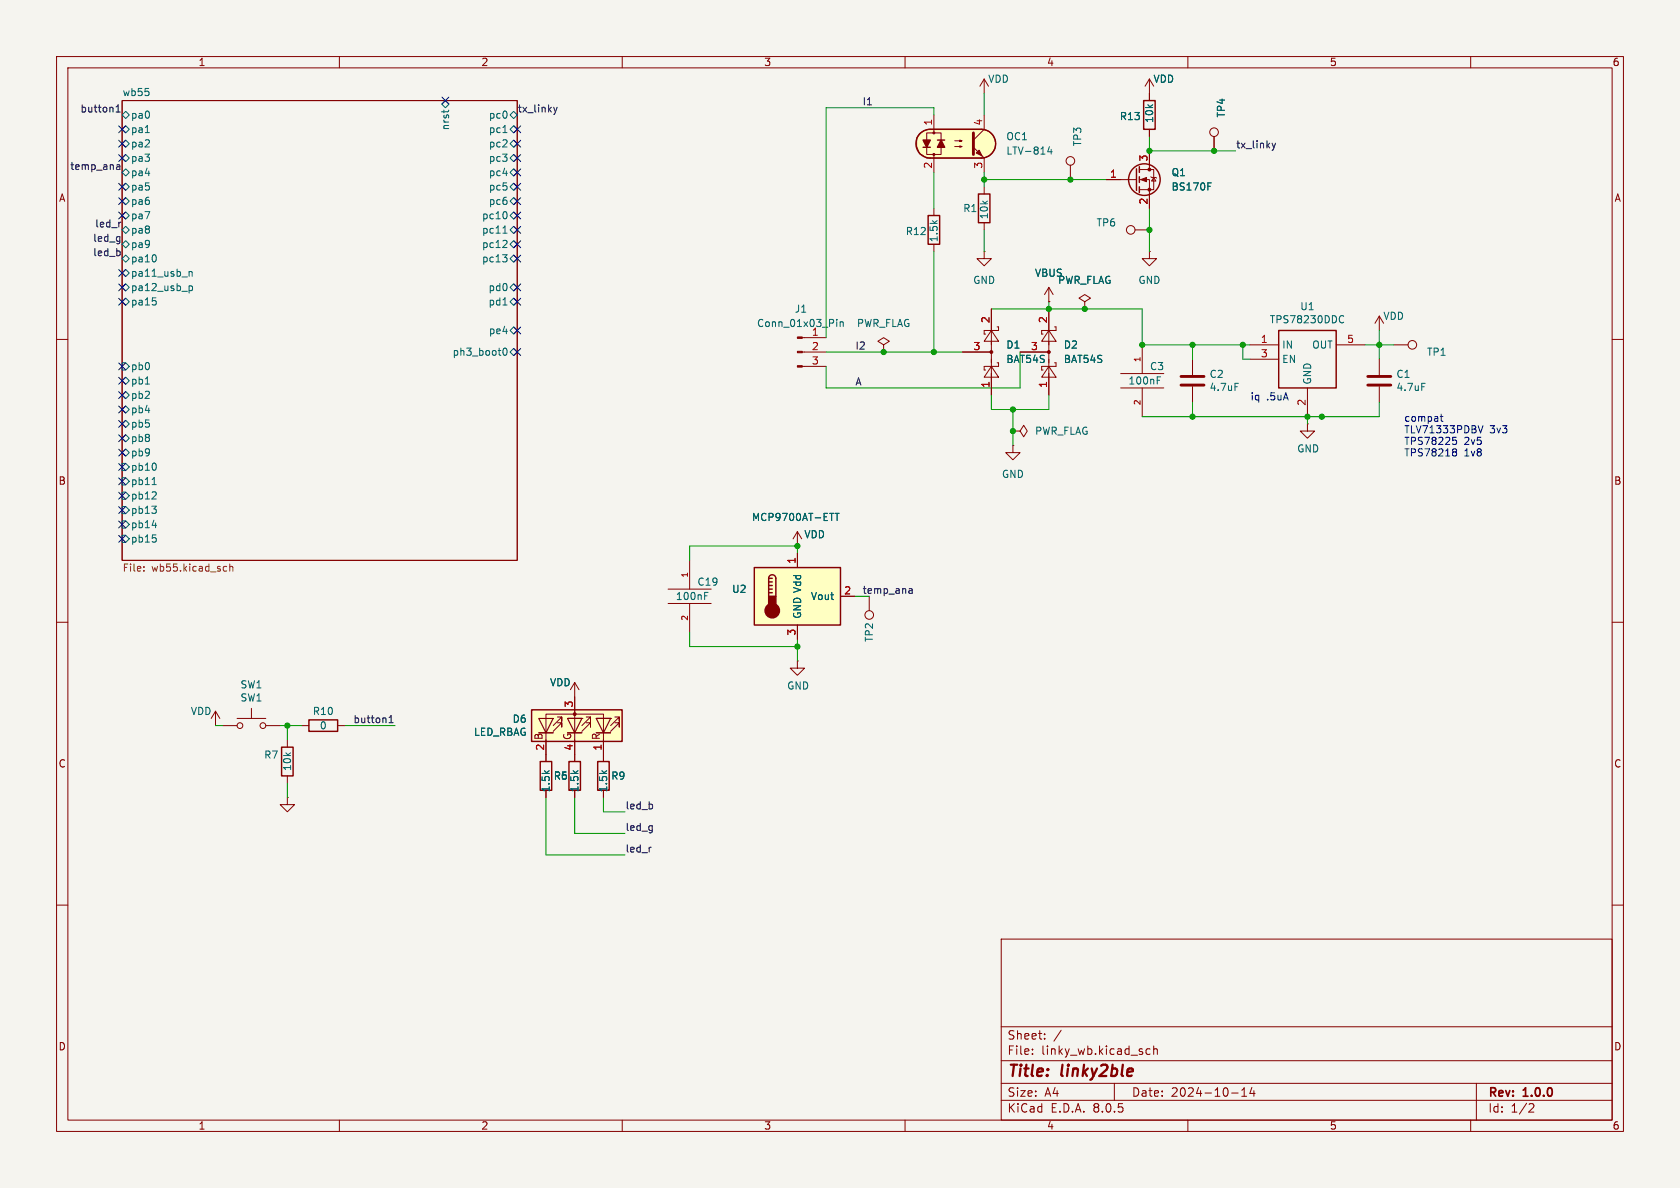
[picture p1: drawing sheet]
<svg xmlns="http://www.w3.org/2000/svg" width="297mm" height="210mm" viewBox="0 0 297 210" stroke-linecap="round" stroke-linejoin="round" font-family="sans-serif">
<path d="M0 0h297v210h-297z" fill="#f5f4ef" stroke="#f5f4ef" stroke-width=".18"/>
<g fill="none" stroke="#840000" stroke-width=".18">
<path d="M10 10h277v190h-277zM12 12h273v186h-273zM21.6 17.8h69.8v81.3h-69.8zM60 10v2M110 10v2M160 10v2M210 10v2M260 10v2M10 60h2M141.8 59.7h4.2M285 60h2M141.8 64.8h4.2"/>
<path d="M141.8 62.2h4.2M243.8 63.5v2.8M243.8 68.3v2.8M121.9 99.1v5M141 94l-.8 1.3M141 94v2.5M141 94l.7 1.3M10 110h2M118.1 106.7h7.6M118.1 104.1h7.6M121.9 106.7v5.1M153.7 105.4v2.6"/>
<path d="M285 110h2M101.6 120.7v2.5M101.6 133.4v1.2M101.6 139.7v1.3M101.6 120.7l.8 1.2M101.6 120.7l-.8 1.2M10 160h2M285 160h2M177 166h108v32h-108zM60 198v2M110 198v2M160 198v2"/>
<path d="M177 194.5h108M177 191.5h108M177 187.5h108M177 181.5h108M182.5 186.3v.1M182.5 185.5v.1M184.7 183.6v.1M184.7 182.8v.1M187.6 182.1l-1.3 2M197 191.5v3M203.3 185.5l-.4-.1-.3 .3v.4l.1 .2h.6M204 185.5l.2-.1 .3 .1 .1 .9"/>
<path d="M204 184.9v1.5M210 198v2M217.7 193.2h1.2M219.5 193.8h.9M219.5 192.7l.5-.4v1.5M221.3 192.2l-.3 1.1h.9M221.7 192.8v1M260 198v2M261 191.5v6.5M270.5 195.1l.5 .1 .2 .3-1 1.1h1"/>
<circle cx="153.7" cy="108.7" r=".76"/>
</g>
<g fill="none" stroke="#006464" stroke-width=".18">
<path d="M22.2 19.7l.7 .6-.7 .7-.6-.7zM78.1 18.4l.6-.6 .7 .6-.7 .7zM78.5 19.5v.4M79.3 19.5v.2M90.8 19.7l.6 .6-.6 .7-.6-.7zM21.6 38.1l.6-.6 .7 .6-.7 .6zM21.6 25.4l.6-.6 .7 .6-.7 .6zM21.6 35.6l.6-.7 .7 .7-.7 .6zM21.6 30.5l.6-.7 .7 .7-.7 .6zM21.6 33l.6-.6 .7 .6-.7 .7zM21.6 27.9l.6-.6 .7 .6-.7 .7zM22.2 22.2l.7 .7-.7 .6-.6-.6z"/>
<path d="M25.7 23.4h.7M88.9 23.4h.7M89.5 37.5l.1 .4-.1 .7M90.2 25.4l.6-.6 .6 .6-.6 .6zM90.2 27.9l.6-.6 .6 .6-.6 .7zM90.2 30.5l.6-.7 .6 .7-.6 .6zM90.2 35.6l.6-.7 .6 .7-.6 .6zM90.2 33l.6-.6 .6 .6-.6 .7zM90.2 38.1l.6-.6 .6 .6-.6 .6zM90.8 22.2l.6 .7-.6 .6-.6-.6zM21.6 40.6l.6-.6 .7 .6-.7 .7zM21.6 45.7l.6-.6 .7 .6-.7 .7z"/>
<path d="M21.6 48.3l.6-.7 .7 .7-.7 .6zM21.6 50.8l.6-.6 .7 .6-.7 .6zM21.6 53.3l.6-.6 .7 .6-.7 .7zM22.2 42.5l.7 .7-.7 .6-.6-.6zM27 52.6h.6M27.5 45.2l.1 .3-.1 .7M27.5 53.2l.1 .2-.1 .5M33.4 48v.8M33.4 50.5v1.3M33.4 48.1l.2-.1 .3 .1 .1 .7M33.4 50.6l.4-.1 .2 .3-.1 .5h-.5M88.9 45h.7l-.4 .5"/>
<path d="M88.9 41.2h.7M88.9 53.9h.7M89.2 40.1l.1-.2v1.3M89.4 42.5l.2 .2v.3l-.7 .8h.7M89.4 45.5l.2 .3v.3l-.2 .2M90.2 40.6l.6-.6 .6 .6-.6 .7zM90.2 43.2l.6-.7 .6 .7-.6 .6zM90.2 45.7l.6-.6 .6 .6-.6 .7zM90.2 50.8l.6-.6 .6 .6-.6 .6zM90.2 53.3l.6-.6 .6 .6-.6 .7zM90.2 58.4l.6-.6 .6 .6-.6 .7zM147.9 56.5v.1"/>
<path d="M147.9 56.9v.8M148.5 56.9v.8M148.5 57l.2-.1h.3l.1 .8M21.6 77.5l.6-.7 .7 .7-.7 .6zM21.6 64.1h.6l.7 .7-.7 .6h-.6zM21.6 67.3l.6-.6 .7 .6-.7 .6zM21.6 69.9l.6-.7 .7 .7-.7 .6zM22.2 71.8l.7 .6-.7 .6-.6-.6zM22.2 74.3l.7 .6-.7 .7-.6-.7zM25.7 67.9h.7M89 61.7l.2-.2a.68 .68 0 0 1 .5 .7 .68 .68 0 0 1-.5 .6l-.2-.1-.1-.4zM90.2 62.2l.6-.6 .6 .6-.6 .7z"/>
<path d="M251.3 67.8h.7M21.6 92.1h.6l.7 .6-.7 .6h-.6zM21.6 94.6h.6l.7 .7-.7 .6h-.6zM21.6 89.5h.6l.7 .7-.7 .6h-.6zM21.6 87h.6l.7 .6-.7 .7h-.6zM21.6 84.5h.6l.7 .6-.7 .6h-.6zM21.6 80l.6-.6 .7 .6-.7 .6zM21.6 81.9h.6l.7 .7-.7 .6h-.6zM26.8 89.5h.8l-.4 .5M26.9 92.9h.8M26.9 85.7h.7M27 94.6h.6"/>
<path d="M27.1 84.6l.2-.2v1.3M27.5 82l.1 .3-.1 .7M27.5 87l.1 .2v.3l-.8 .7h.8M27.5 90l.1 .2-.1 .5M27.5 95.1l.1 .2-.1 .5M124.6 105.3h.4M124.6 104.7h.6"/>
</g>
<path d="M40.6 99.7v1.3M25.4 100.8v.2M25.4 100.2v.1M39.7 100.1l.4 .1M40.1 100.9l-.4 .1M40.6 100.2l.2-.1 .3 .1 .1 .8" fill="none" stroke="#725600" stroke-width=".18"/>
<path d="M241.8 68.1h4.1M241.8 66.5h4.1" fill="none" stroke="#840000" stroke-width=".51"/>
<path d="M100.6 134.6h2v5.1h-2z" fill="none" stroke="#840000" stroke-width=".25"/>
<g fill="#840000" stroke="#840000" stroke-width=".18">
<path d="M141 64.6h.8v.3h-.8z"/>
<path d="M141 62.1h.8v.3h-.8z"/>
<path d="M141 59.6h.8v.2h-.8z"/>
</g>
<path d="M133.3 100.3h15.3v10.2h-15.3z" fill="#ffffc2"/>
<g fill="none" stroke="#840000" stroke-width=".25">
<path d="M164.1 38.1h2v5.1h-2zM173 34.3h2v5.1h-2zM200.9 29.8v3.9M201.4 29.5v1M201.4 31.2v1.1M201.4 33v1M226.1 58.4h10.1v10.2h-10.1zM133.3 100.3h15.3v10.2h-15.3zM135.9 102.2a.64 .64 0 0 1 .6-.6 .64 .64 0 0 1 .7 .6v3.2M135.9 104.8h.6M135.9 104.1h.6M135.9 103.5h.6"/>
<path d="M135.9 102.9h.6M135.9 102.2v3.2M135.9 102.2h.6M49.8 132.1h2v5.1h-2zM54.6 127.3h5.1v2h-5.1z"/>
<circle cx="202.3" cy="31.7" r="2.79"/>
</g>
<g fill="#840000" stroke="#840000" stroke-width=".25">
<path d="M135.9 105.4h1.3v1.9h-1.3z"/>
<circle cx="136.5" cy="107.9" r="1.27"/>
</g>
<g fill="none" stroke="#840000" stroke-width=".18">
<path d="M174 14v2.5M174 14l-.8 1.2M174 14l.8 1.2M203.2 14v2.5M203.2 14l-.8 1.2M203.2 14l.8 1.2M165.1 36.8v1.3M174 33v1.3M174 39.4v1.2M189.2 29.2v2.6M195.6 31.8h5.3M201.4 31.8h1.8v5"/>
<path d="M201.4 30h2.6v3.5h-2.6M203.2 26.7v3.3M203.5 31.2l.1 .2h.7l.2 .1M204 31.4l.3 .6h-.7zM214.6 24.1v2.6M165.1 43.2v1.3M174 44.5v1.2h1.3l-1.3 1.3-1.3-1.3h1.3M174 44.5h.1M175.3 58.4l1.2 1.9h-2.5zM175.3 54.6v15.3M176.3 57.8h.2v.6h-2.5v.7h.2M185.4 58.4l1.3 1.9h-2.6z"/>
<path d="M185.4 53.3h.1M185.4 50.8v2.5M185.4 54.6v15.3M185.4 50.8l-.7 1.3M185.4 50.8l.8 1.3M186.4 57.8h.3v.6h-2.6v.7h.3M191.8 53.3l1-.6-1-.6-1 .6 1 .6v1.3M191.8 54.6h.1M200.7 40.6h2.5M203.2 44.5v1.2h1.3l-1.3 1.3-1.3-1.3h1.3M203.2 44.5h.1M243.8 55.9l-.7 1.3"/>
<path d="M243.8 55.9v2.5M243.8 55.9l.8 1.3M156.2 61l1-.7-1-.6-1 .6 1 .7v1.2M156.2 62.2h.1M170.2 62.2h5.1M175.3 64.8l1.2 1.9h-2.5zM176.3 64.1h.2v.7h-2.5v.6h.2M179.1 76.2h1.2l.7-1 .6 1-.6 1-.7-1M179.1 76.2h.1M179.1 78.7v1.3h1.2l-1.2 1.3-1.3-1.3h1.3M179.1 78.7h.1M180.3 62.2h5.1"/>
<path d="M185.4 64.8l1.3 1.9h-2.6zM186.4 64.1h.3v.7h-2.6v.6h.3M198.1 68.6h7.6M198.1 66h7.6M201.9 61v5M201.9 68.6v5.1M210.8 63.5v2.8M210.8 68.3v2.8M221 61h5.1M221 63.5h5.1M231.1 74.9v1.3h1.3l-1.3 1.3-1.2-1.3h1.2M231.1 74.9h.1"/>
<path d="M231.1 68.6v5.1M236.2 61h5.1M246.4 61h2.5M141 97.8v2.5M141 116.8v1.3h1.2l-1.2 1.3-1.3-1.3h1.3M141 116.8h.1M141 110.5v2.5M148.6 105.4h2.5M38.1 125.7l.8 1.3M38.1 125.7v2.6M38.1 125.7l-.8 1.3M39.4 128.3h2.5"/>
<path d="M41.9 127h5.1M44.4 125.2v1.8M47 128.3h2.5M50.8 130.8v1.3M50.8 137.2v1.2M53.3 128.3h1.3M59.7 128.3h1.3M50.8 141v1.2h-1.3l1.3 1.3 1.3-1.3h-1.3M50.8 141h.1"/>
<circle cx="189.2" cy="28.4" r=".76"/>
<circle cx="214.6" cy="23.4" r=".76"/>
<circle cx="199.9" cy="40.6" r=".76"/>
<circle cx="249.7" cy="61" r=".76"/>
<circle cx="42.4" cy="128.3" r=".51"/>
<circle cx="46.5" cy="128.3" r=".51"/>
</g>
<path d="M213.5 32.3h.6M237 55.9l.3-.1 .3 .1M237.6 56.9l-.3 .2-.3-.1M204.6 67.2h.4M204.6 66.6h.6M218.3 67.8h.6M147.6 90.7h.8M148 90.7v1.3" fill="none" stroke="#006464" stroke-width=".18"/>
<g fill="#840000" stroke="#840000" stroke-width=".18">
<path d="M201.7 31.8l1-.4v.7z"/>
<circle cx="185.4" cy="62.2" r=".25"/>
<circle cx="175.3" cy="62.2" r=".25"/>
<circle cx="203.2" cy="33.5" r=".25"/>
<circle cx="203.2" cy="30" r=".25"/>
</g>
<path d="M208.8 68.1h4.1M208.8 66.5h4.1" fill="none" stroke="#840000" stroke-width=".51"/>
<path d="M162.6 23.6l.7-.5 .8-.2h9.6a2.55 2.55 0 0 1 2.3 2.6 2.55 2.55 0 0 1-2.4 2.4h-9.8l-1.2-.7-.5-1.3v-1.5z" fill="#ffffc2"/>
<path d="M163.2 26h1.3M165.7 24.8h1.3M173.5 22.9h-9.1a2.54 2.54 0 0 0-2.5 2.5 2.54 2.54 0 0 0 2.5 2.5h9.1M173.5 22.9a2.54 2.54 0 0 1 2.5 2.5 2.54 2.54 0 0 1-2.5 2.5M105.7 134.6h2v5.1h-2z" fill="none" stroke="#840000" stroke-width=".25"/>
<g fill="#840000" stroke="#840000" stroke-width=".18">
<path d="M172.1 26l1.9 1.9z"/>
<path d="M172.6 27.1l.5-.6 .5 1.1z"/>
<circle cx="165.1" cy="27.3" r=".18"/>
<circle cx="165.1" cy="23.5" r=".18"/>
</g>
<path d="M162.6 23.6l.7-.5 .8-.2h9.6a2.55 2.55 0 0 1 2.3 2.6 2.55 2.55 0 0 1-2.4 2.4h-9.8l-1.2-.7-.5-1.3v-1.5zM165.1 27.3h1.3v-3.8h-2.6v3.8h1.3v3.2M165.1 20.3v3.2M168.8 25.9h1.3l-.4 .1v-.2l.4 .1M168.8 24.9h1.3l-.4 .1v-.2l.4 .1M174 20.3v2.6l-1.9 1.9M174 27.9v2.6M106.7 133.4v1.2M106.7 139.7v1.3" fill="none" stroke="#840000" stroke-width=".18"/>
<path d="M172.1 23.5v3.8" fill="none" stroke="#840000" stroke-width=".51"/>
<g fill="#840000" stroke="#840000" stroke-width=".25">
<path d="M163.2 24.8h1.3l-.7 1.2z"/>
<path d="M166.4 24.8l.6 1.2h-1.3z"/>
</g>
<path d="M185.5 25.9l-.3 .9h.8M185.8 26.4v.8" fill="none" stroke="#006464" stroke-width=".18"/>
<path d="M94 125.5h16v5.6h-16z" fill="#ffffc2"/>
<g fill="none" stroke="#840000" stroke-width=".18">
<path d="M203.2 16.5v1.3M195.6 31.8h2.5M203.2 22.9v1.2M203.2 26.7v2.5M203.2 34.3v2.5M214.6 24.1v2.6M175.3 54.6v3.8M185.4 53.3h.1M185.4 54.6v3.8M191.8 54.6h.1M170.2 62.2h5.1M175.3 66v3.9"/>
<path d="M180.3 62.2h5.1M185.4 66v3.9M141 97.8v2.5M141 110.5v2.5M148.6 105.4h2.5M95.2 129.5h2.6M96.5 129.5v-3.3h10.2v3.3M96.5 130.8v3.8M96.5 139.7v1.3M98.6 127.8h.7v.7v-.7l-1.5 1.5M98.6 126.7h.7v.8v-.8l-1.5 1.6M100.3 129.5h2.6"/>
<path d="M100.3 127h2.6zM101.6 123.2v6.3M101.6 130.8v3.8M101.6 139.7v1.3M102.9 127h.1M103.6 127.8h.8v.7v-.7l-1.5 1.5M103.6 126.7h.8v.8v-.8l-1.5 1.6M105.4 129.5h2.5M105.4 127h2.5zM106.7 130.8v3.8M106.7 139.7v1.3M107.9 127h.1"/>
<path d="M108.7 127.8h.8v.7v-.7l-1.6 1.5M108.7 126.7h.8v.8v-.8l-1.6 1.6"/>
</g>
<path d="M95.2 127h2.6l-1.3 2.5zM95.2 129.5h2.6M100.3 127h2.6l-1.3 2.5zM100.3 129.5h2.6M105.4 127h2.5l-1.2 2.5zM105.4 129.5h2.5" fill="none" stroke="#840000" stroke-width=".2"/>
<circle cx="101.6" cy="126.2" r=".25" fill="#840000" stroke="#840000" stroke-width=".18"/>
<path d="M202.2 17.8h2v5.1h-2zM94 125.5h16v5.6h-16zM95.5 134.6h2v5.1h-2z" fill="none" stroke="#840000" stroke-width=".25"/>
<g fill="none" stroke="#0f0f0f" stroke-width=".18">
<path d="M20.5 19.8h.7M20.5 18.9l.4-.4v1.3M97.9 19l.3 .8M98.2 19.8l-.3 .4M98.5 19l-.3 .8M20.6 29.2h.5l.1 .8M20.6 29.9h.6M21.2 29.4l-.6 .1M21.2 39.3h.2M224.9 25.3l.3 .9M225.2 26.2l-.3 .4M225.5 25.3l-.3 .9"/>
<path d="M21.2 44.5v.6M160.7 104.1h.5l.1 .8M160.7 104.8h.6M161.3 104.4l-.6 .1M68.8 127.8h.7M68.8 126.9l.3-.4v1.3M115 149.8h.1M115.3 142.3v.6"/>
</g>
<path d="M254.6 73.6h.5M254.8 73.2v1.1l.3 .2M257 77.8h.3l.2 .2-.1 .5-.4 .1M257 79.3l.4 .1 .1 .2-.2 .3M257 79.9h.3M257.3 79.9l.2 .2v.3l-.1 .2h-.4M261.3 75.3l.4 1.2 .5-1.2" fill="none" stroke="#0000c2" stroke-width=".18"/>
<g fill="none" stroke="#009600" stroke-width=".18">
<path d="M174 16.5v3.8M165.1 20.3v-1.2h-19.1v40.6M165.1 30.5v6.3M174 31.8h21.6M174 30.5v2.5M203.2 24.1v2.6h15.2M203.2 36.8v7.7M165.1 44.5v17.7M174 40.6v3.9M175.3 54.6h26.6v6.4h19.1M185.4 53.3v1.3M243.8 58.4v5.1"/>
<path d="M146 62.2h24.2M175.3 69.9v2.5h10.1v-2.5M179.1 72.4v6.3M180.3 62.2v6.4h-34.3v-3.8M210.8 61v2.5M210.8 71.1v2.6M219.7 61v2.5h1.3M231.1 73.7v1.2M241.3 61h5.1M243.8 71.1v2.6h-41.9M141 97.8v-1.3h-19.1v2.6M121.9 111.8v2.5h19.1"/>
<path d="M141 113v3.8M151.1 105.4h2.6M38.1 128.3h1.3M49.5 128.3h3.8M50.8 128.3v2.5M50.8 138.4v2.6M61 128.3h8.8M96.5 141v10.1h14M101.6 141v6.3h8.9M106.7 141v2.5h3.8"/>
</g>
<g fill="none" stroke="#000084" stroke-width=".18">
<path d="M78.1 17.2l1.2 1.2M79.3 17.2l-1.2 1.2M21 35l1.2 1.2M21 37.5l1.2 1.2M21 22.3l1.2 1.2M21 32.4l1.2 1.2M21 24.8l1.2 1.2M21 27.3l1.2 1.2M22.2 35l-1.2 1.2M22.2 37.5l-1.2 1.2M22.2 22.3l-1.2 1.2M22.2 32.4l-1.2 1.2"/>
<path d="M22.2 24.8l-1.2 1.2M22.2 27.3l-1.2 1.2M90.8 29.9l1.2 1.2M90.8 37.5l1.2 1.2M90.8 27.3l1.2 1.2M90.8 32.4l1.2 1.2M90.8 35l1.2 1.2M90.8 22.3l1.2 1.2M90.8 24.8l1.2 1.2M92 37.5l-1.2 1.2M92 27.3l-1.2 1.2M92 32.4l-1.2 1.2"/>
<path d="M92 29.9l-1.2 1.2M92 35l-1.2 1.2M92 22.3l-1.2 1.2M92 24.8l-1.2 1.2M21 47.7l1.2 1.2M21 50.2l1.2 1.2M21 52.7l1.2 1.2M22.2 47.7l-1.2 1.2M22.2 50.2l-1.2 1.2M22.2 52.7l-1.2 1.2M90.8 52.7l1.2 1.2M90.8 45.1l1.2 1.2"/>
<path d="M90.8 40l1.2 1.2M90.8 42.6l1.2 1.2M90.8 57.8l1.2 1.2M90.8 50.2l1.2 1.2M92 52.7l-1.2 1.2M92 45.1l-1.2 1.2M92 40l-1.2 1.2M92 42.6l-1.2 1.2M92 57.8l-1.2 1.2M92 50.2l-1.2 1.2M21 64.2l1.2 1.2M21 66.7l1.2 1.2"/>
<path d="M21 71.8l1.2 1.2M21 79.4l1.2 1.2M21 69.2l1.2 1.3M21 74.3l1.2 1.2M21 76.9l1.2 1.2M22.2 74.3l-1.2 1.2M22.2 64.2l-1.2 1.2M22.2 66.7l-1.2 1.2M22.2 71.8l-1.2 1.2M22.2 79.4l-1.2 1.2M22.2 69.2l-1.2 1.3M22.2 76.9l-1.2 1.2"/>
<path d="M90.8 61.6l1.2 1.2M92 61.6l-1.2 1.2M21 89.6l1.2 1.2M21 87l1.2 1.2M21 84.5l1.2 1.2M21 81.9l1.2 1.3M21 92.1l1.2 1.2M21 94.6l1.2 1.3M22.2 89.6l-1.2 1.2M22.2 87l-1.2 1.2M22.2 84.5l-1.2 1.2M22.2 81.9l-1.2 1.3"/>
<path d="M22.2 92.1l-1.2 1.2M22.2 94.6l-1.2 1.3"/>
</g>
<path d="M213.5 32.3h.6M147.6 90.7h.8M148 90.7v1.3" fill="none" stroke="#006464" stroke-width=".18"/>
<g fill="#009600" stroke="#009600" stroke-width=".18">
<circle cx="179.1" cy="76.2" r=".46"/>
<circle cx="179.1" cy="72.4" r=".46"/>
<circle cx="165.1" cy="62.2" r=".46"/>
<circle cx="156.2" cy="62.2" r=".46"/>
<circle cx="174" cy="31.8" r=".46"/>
<circle cx="185.4" cy="54.6" r=".46"/>
<circle cx="191.8" cy="54.6" r=".46"/>
<circle cx="210.8" cy="73.7" r=".46"/>
<circle cx="201.9" cy="61" r=".46"/>
<circle cx="210.8" cy="61" r=".46"/>
<circle cx="219.7" cy="61" r=".46"/>
<circle cx="243.8" cy="61" r=".46"/>
<circle cx="233.7" cy="73.7" r=".46"/>
<circle cx="231.1" cy="73.7" r=".46"/>
<circle cx="141" cy="96.5" r=".46"/>
<circle cx="141" cy="114.3" r=".46"/>
<circle cx="50.8" cy="128.3" r=".46"/>
<circle cx="203.2" cy="40.6" r=".46"/>
<circle cx="203.2" cy="26.7" r=".46"/>
<circle cx="189.2" cy="31.8" r=".46"/>
<circle cx="214.6" cy="26.7" r=".46"/>
</g>
<g font-size="2.8" fill="#840000">
<text x="178" y="190.9">Title:</text>
<text x="187.7" y="190.9">linky2ble</text>
</g>
<g font-size="2.1" fill="#840000">
<text x="178" y="184">Sheet:</text>
<text x="178" y="186.7">File:</text>
<text x="184.1" y="186.7">linky_wb.kicad_sch</text>
<text x="178" y="196.9">KiCad</text>
<text x="178" y="194.1">Size:</text>
<text x="184.7" y="194.1">A4</text>
<text x="185.7" y="196.9">E.D.A.</text>
<text x="193.3" y="196.9">8.0.5</text>
<text x="200" y="194.1">Date:</text>
<text x="207" y="194.1">2024-10-14</text>
<text x="263" y="194.3">Rev:</text>
<text x="263" y="196.9">Id:</text>
<text x="267.1" y="196.9">1/2</text>
<text x="269.4" y="194.3">1.0.0</text>
</g>
<g font-size="1.8" fill="#840000">
<text x="35" y="11.9">1</text>
<text x="85" y="11.9">2</text>
<text x="135" y="11.9">3</text>
<text x="185" y="11.9">4</text>
<text x="235" y="11.9">5</text>
<text x="285" y="11.9">6</text>
<text x="10.3" y="35.9">A</text>
<text x="285.3" y="35.9">A</text>
<text x="10.3" y="85.9">B</text>
<text x="285.3" y="85.9">B</text>
<text x="96.1" y="130.9" transform="rotate(-90 96.1 130.9)">B</text>
<text x="101.2" y="130.9" transform="rotate(-90 101.2 130.9)">G</text>
<text x="106.3" y="130.9" transform="rotate(-90 106.3 130.9)">R</text>
<text x="10.3" y="135.9">C</text>
<text x="285.3" y="135.9">C</text>
<text x="10.3" y="185.9">D</text>
<text x="285.3" y="185.9">D</text>
<text x="35" y="199.9">1</text>
<text x="85" y="199.9">2</text>
<text x="135" y="199.9">3</text>
<text x="185" y="199.9">4</text>
<text x="235" y="199.9">5</text>
<text x="285" y="199.9">6</text>
</g>
<g font-size="1.8" fill="#006464">
<text x="21.6" y="17.1">wb55</text>
<text x="174.6" y="14.8">VDD</text>
<text x="203.8" y="14.8">VDD</text>
<text x="23.1" y="23.7">pa1</text>
<text x="23.1" y="21.2">pa0</text>
<text x="79.6" y="23.1" transform="rotate(-90 79.6 23.1)">nrst</text>
<text x="86.3" y="21.2">pc0</text>
<text x="86.3" y="23.7">pc1</text>
<text x="197.9" y="21.4">R13</text>
<text x="204.1" y="21.8" transform="rotate(-90 204.1 21.8)">10k</text>
<text x="216.8" y="20.9" transform="rotate(-90 216.8 20.9)">TP4</text>
<text x="23.1" y="26.3">pa2</text>
<text x="23.1" y="28.8">pa3</text>
<text x="86.3" y="26.3">pc2</text>
<text x="86.3" y="28.8">pc3</text>
<text x="177.8" y="25">OC1</text>
<text x="177.8" y="27.5">LTV-814</text>
<text x="191.4" y="26" transform="rotate(-90 191.4 26)">TP3</text>
<text x="23.1" y="31.3">pa4</text>
<text x="23.1" y="33.9">pa5</text>
<text x="86.3" y="31.3">pc4</text>
<text x="86.3" y="33.9">pc5</text>
<text x="207" y="31.3">Q1</text>
<text x="207" y="33.9">BS170F</text>
<text x="23.1" y="39">pa7</text>
<text x="23.1" y="41.5">pa8</text>
<text x="23.1" y="36.4">pa6</text>
<text x="85.1" y="39">pc10</text>
<text x="85.1" y="41.5">pc11</text>
<text x="86.3" y="36.4">pc6</text>
<text x="160" y="41.8">R12</text>
<text x="170.2" y="37.7">R1</text>
<text x="174.9" y="38.9" transform="rotate(-90 174.9 38.9)">10k</text>
<text x="193.8" y="40.2">TP6</text>
<text x="23.1" y="46.6">pa10</text>
<text x="23.1" y="44">pa9</text>
<text x="85.1" y="44">pc12</text>
<text x="85.1" y="46.6">pc13</text>
<text x="166" y="42.9" transform="rotate(-90 166 42.9)">1.5k</text>
<text x="23.1" y="49.1">pa11_usb_n</text>
<text x="23.1" y="51.7">pa12_usb_p</text>
<text x="86.3" y="51.7">pd0</text>
<text x="172" y="50.4">GND</text>
<text x="182.9" y="49.1">VBUS</text>
<text x="187" y="50.4">PWR_FLAG</text>
<text x="201.2" y="50.4">GND</text>
<text x="23.1" y="54.2">pa15</text>
<text x="86.3" y="54.2">pd1</text>
<text x="86.3" y="59.3">pe4</text>
<text x="133.7" y="58">Conn_01x03_Pin</text>
<text x="140.4" y="55.5">J1</text>
<text x="143.4" y="59.4">1</text>
<text x="151.4" y="58">PWR_FLAG</text>
<text x="224.4" y="57.4">TPS78230DDC</text>
<text x="229.8" y="55">U1</text>
<text x="244.5" y="56.7">VDD</text>
<text x="23.1" y="65.6">pb0</text>
<text x="79.9" y="63.1">ph3_boot0</text>
<text x="177.8" y="61.8">D1</text>
<text x="177.8" y="64.4">BAT54S</text>
<text x="188" y="61.8">D2</text>
<text x="188" y="64.4">BAT54S</text>
<text x="203.2" y="65.6">C3</text>
<text x="226.6" y="61.8">IN</text>
<text x="226.6" y="64.4">EN</text>
<text x="231.9" y="61.8">OUT</text>
<text x="252.2" y="63.1">TP1</text>
<text x="23.1" y="68.2">pb1</text>
<text x="23.1" y="70.7">pb2</text>
<text x="199.4" y="68.2">100nF</text>
<text x="213.8" y="67">C2</text>
<text x="213.8" y="69.3">4.7uF</text>
<text x="232" y="68.1" transform="rotate(-90 232 68.1)">GND</text>
<text x="246.8" y="67">C1</text>
<text x="246.8" y="69.3">4.7uF</text>
<text x="23.1" y="73.3">pb4</text>
<text x="23.1" y="75.8">pb5</text>
<text x="182.9" y="77.1">PWR_FLAG</text>
<text x="23.1" y="80.9">pb9</text>
<text x="23.1" y="83.4">pb10</text>
<text x="23.1" y="78.3">pb8</text>
<text x="229.2" y="80.2">GND</text>
<text x="23.1" y="88.5">pb12</text>
<text x="23.1" y="86">pb11</text>
<text x="177" y="84.7">GND</text>
<text x="23.1" y="93.6">pb14</text>
<text x="23.1" y="91">pb13</text>
<text x="132.8" y="92.3">MCP9700AT-ETT</text>
<text x="142.1" y="95.4">VDD</text>
<text x="23.1" y="96.1">pb15</text>
<text x="119.4" y="106.3">100nF</text>
<text x="123.2" y="103.7">C19</text>
<text x="129.3" y="105">U2</text>
<text x="143.3" y="106.3">Vout</text>
<text x="141.8" y="109.5" transform="rotate(-90 141.8 109.5)">GND Vdd</text>
<text x="154.5" y="113.6" transform="rotate(-90 154.5 113.6)">TP2</text>
<text x="42.4" y="121.9">SW1</text>
<text x="42.4" y="124.2">SW1</text>
<text x="97.1" y="121.5">VDD</text>
<text x="139.1" y="122.1">GND</text>
<text x="33.6" y="126.6">VDD</text>
<text x="55.2" y="126.6">R10</text>
<text x="56.4" y="129.1">0</text>
<text x="83.7" y="130.3">LED_RBAG</text>
<text x="90.5" y="128">D6</text>
<text x="46.6" y="134.3">R7</text>
<text x="51.7" y="136.4" transform="rotate(-90 51.7 136.4)">10k</text>
<text x="97.4" y="140.2" transform="rotate(-90 97.4 140.2)">1.5k</text>
<text x="97.8" y="138">R5</text>
<text x="102.5" y="140.2" transform="rotate(-90 102.5 140.2)">1.5k</text>
<text x="107.5" y="140.2" transform="rotate(-90 107.5 140.2)">1.5k</text>
<text x="108" y="138">R9</text>
</g>
<g font-size="1.8" fill="#0f0f0f">
<text x="14.1" y="20">button1</text>
<text x="91.4" y="20">tx_linky</text>
<text x="152.4" y="18.7">I1</text>
<text x="218.4" y="26.3">tx_linky</text>
<text x="12.3" y="30.1">temp_ana</text>
<text x="16.7" y="40.3">led_r</text>
<text x="16.4" y="42.8">led_g</text>
<text x="16.4" y="45.4">led_b</text>
<text x="151.1" y="61.9">I2</text>
<text x="151.1" y="68.2">A</text>
<text x="152.4" y="105.1">temp_ana</text>
<text x="62.4" y="127.9">button1</text>
<text x="110.5" y="143.2">led_b</text>
<text x="110.5" y="147">led_g</text>
<text x="110.5" y="150.8">led_r</text>
</g>
<g font-size="1.8" fill="#a90000">
<text x="164.8" y="22.3" transform="rotate(-90 164.8 22.3)">1</text>
<text x="173.7" y="22.3" transform="rotate(-90 173.7 22.3)">4</text>
<text x="164.8" y="29.9" transform="rotate(-90 164.8 29.9)">2</text>
<text x="173.7" y="29.9" transform="rotate(-90 173.7 29.9)">3</text>
<text x="202.9" y="28.6" transform="rotate(-90 202.9 28.6)">3</text>
<text x="196.1" y="31.5">1</text>
<text x="202.9" y="36.3" transform="rotate(-90 202.9 36.3)">2</text>
<text x="175" y="57.2" transform="rotate(-90 175 57.2)">2</text>
<text x="185.2" y="57.2" transform="rotate(-90 185.2 57.2)">2</text>
<text x="143.4" y="62">2</text>
<text x="143.4" y="64.5">3</text>
<text x="172" y="62">3</text>
<text x="182.2" y="62">3</text>
<text x="222.8" y="60.7">1</text>
<text x="222.8" y="63.2">3</text>
<text x="238.1" y="60.7">5</text>
<text x="175" y="68.7" transform="rotate(-90 175 68.7)">1</text>
<text x="185.2" y="68.7" transform="rotate(-90 185.2 68.7)">1</text>
<text x="230.9" y="71.8" transform="rotate(-90 230.9 71.8)">2</text>
<text x="140.7" y="99.8" transform="rotate(-90 140.7 99.8)">1</text>
<text x="149.2" y="105.2">2</text>
<text x="140.7" y="112.5" transform="rotate(-90 140.7 112.5)">3</text>
<text x="101.3" y="125.2" transform="rotate(-90 101.3 125.2)">3</text>
<text x="96.3" y="132.8" transform="rotate(-90 96.3 132.8)">2</text>
<text x="101.3" y="132.8" transform="rotate(-90 101.3 132.8)">4</text>
<text x="106.4" y="132.8" transform="rotate(-90 106.4 132.8)">1</text>
</g>
<g font-size="1.8" fill="#0000c2">
<text x="221" y="70.9">iq</text>
<text x="223.9" y="70.9">.5uA</text>
<text x="248.2" y="74.6">compat</text>
<text x="248.2" y="76.7">TLV71333PDBV</text>
<text x="263.4" y="76.7">3v3</text>
<text x="248.2" y="78.7">TPS78225</text>
<text x="248.2" y="80.8">TPS78218</text>
<text x="258.8" y="78.7">2v5</text>
<text x="258.8" y="80.8">1v8</text>
</g>
<g font-size="1.8" fill="#725600">
<text x="21.6" y="101.4">File:</text>
<text x="26.8" y="101.4">wb55.kicad_sch</text>
</g>
<g font-size="1.4" fill="#a90000">
<text x="201.7" y="64.1" transform="rotate(-90 201.7 64.1)">1</text>
<text x="201.7" y="71.7" transform="rotate(-90 201.7 71.7)">2</text>
<text x="121.7" y="102.2" transform="rotate(-90 121.7 102.2)">1</text>
<text x="121.7" y="109.8" transform="rotate(-90 121.7 109.8)">2</text>
</g>
</svg>
